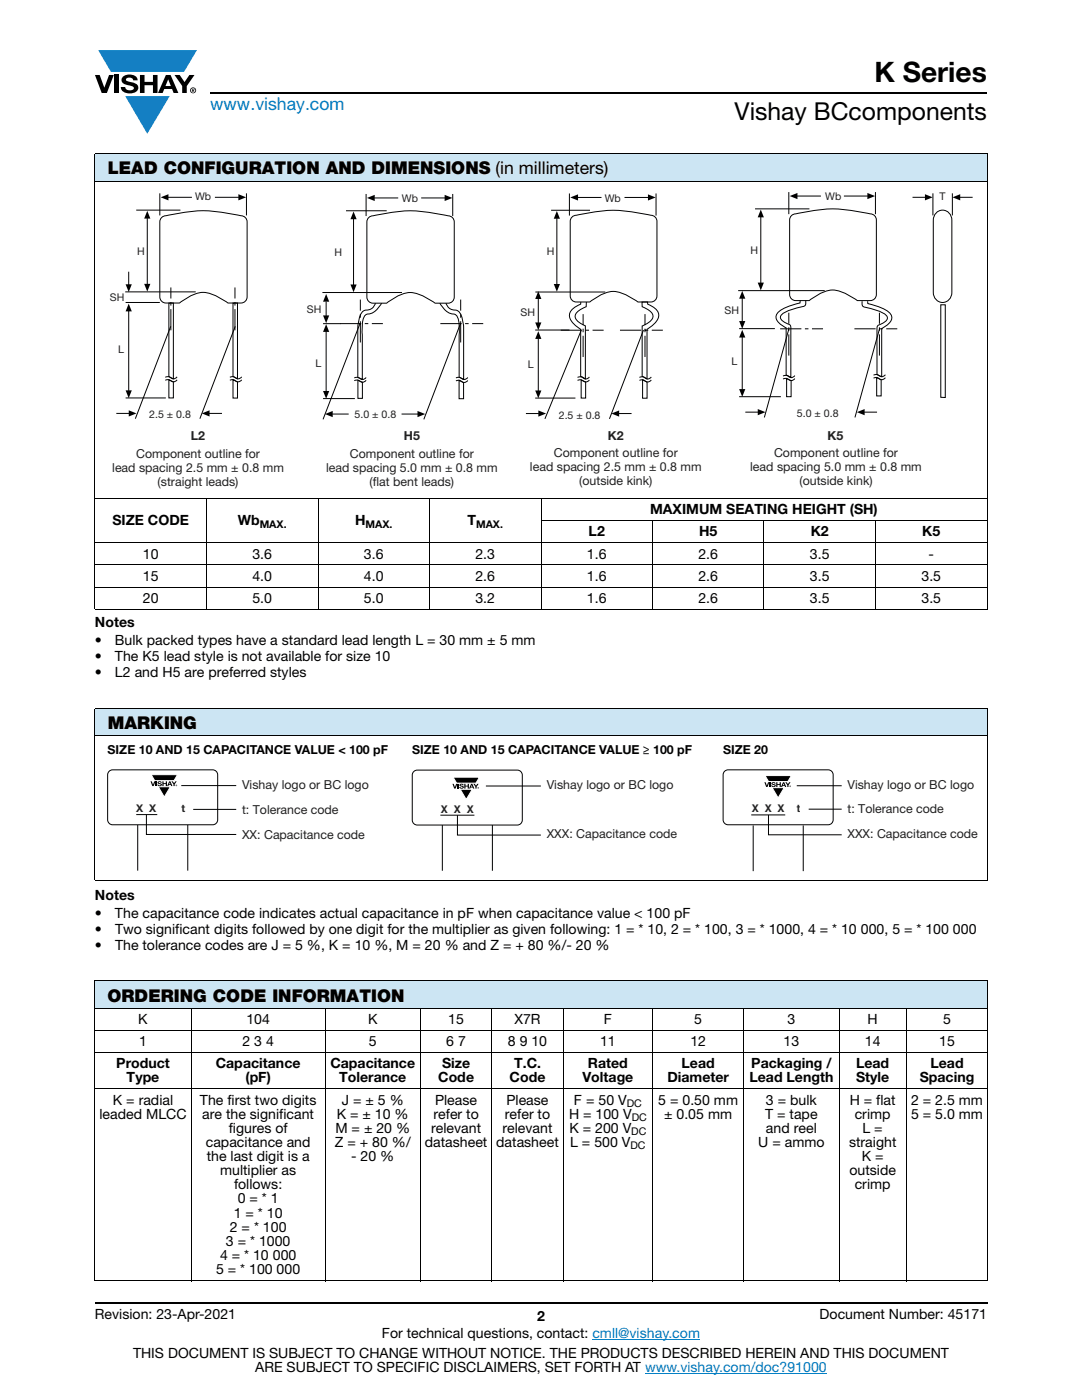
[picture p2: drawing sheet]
<svg xmlns="http://www.w3.org/2000/svg" width="216mm" height="279mm" viewBox="0 0 216 279" stroke-linecap="round" stroke-linejoin="round" font-family="sans-serif">
<g fill="#147fc3">
<path d="M19.6 10h19.7l-2.6 4.3h-1.1h-13.5z"/>
<path d="M25 19.2h8.9l-4.5 7.5z"/>
</g>
<g fill="#000">
<path d="M18.9 15h1l.9 2.5 1-2.5h.9l-1.4 3.6h-1zM22.9 15h.9v3.6h-.9zM24.6 15.3a2.1 2.1 0 0 1 2.8 .3l.1 .4h-.9a.79 .79 0 0 0-.7-.5 .79 .79 0 0 0-.8 .4l.3 .3 1 .2a1.08 1.08 0 0 1 1.2 1 1.08 1.08 0 0 1-1.1 1.2 1.73 1.73 0 0 1-2.4-1.2h.9a.96 .96 0 0 0 .8 .6 .96 .96 0 0 0 .9-.4 1.31 1.31 0 0 0-1.2-.6 1.03 1.03 0 0 1-1.1-.6 1.03 1.03 0 0 1 .2-1.1zM27.9 15h.9v1.3h1.7v-1.3h.9v3.6h-.9v-1.6h-1.7v1.6h-.9zM34.8 15h1.1l.9 1.4 1-1.4h1l-1.5 2.2v1.4h-.9v-1.4z"/>
<path d="M33.6 15.9l.5 1.3h-1.1zM33.1 15l-1.6 3.6h1l.3-.8h1.5l.3 .8h1l-1.6-3.6z"/>
<path d="M38.4 17.8h.2v.2h-.2zM38.3 17.7v.7h.1v-.3l.4 .3-.2-.3 .2-.2-.1-.2z"/>
<path d="M38.1 18a.46 .46 0 0 1 .9 0 .46 .46 0 0 1-.9 0zM37.9 18a.6 .6 0 0 0 1.2 0 .6 .6 0 0 0-1.2 0z"/>
</g>
<path d="M42 18.6h155M18.9 260h178.1" fill="none" stroke="#000" stroke-width=".36"/>
<path d="M118.2 267.3h21.5M128.7 274h36.3" fill="none" stroke="#007ec4" stroke-width=".2"/>
<g fill="#cce5f3">
<path d="M18.9 30.7h178.1v5.5h-178.1z"/>
<path d="M18.9 141.3h178.1v5.5h-178.1z"/>
<path d="M18.9 195.7h178.2v5.6h-178.2z"/>
</g>
<g fill="none" stroke="#000" stroke-width=".2">
<path d="M18.9 30.7h178.1M18.9 36.2h178.1M18.9 30.8v90.7M31.9 38.6v4.4M33.5 39.4h4.8M42.9 39.4h4.8M49.2 38.6v4.4M73 38.7v4.4M74.7 39.5h4.8M84 39.5h4.8M90.3 38.7v4.4M113.6 38.6v4.4"/>
<path d="M115.2 39.4h4.8M124.6 39.4h4.8M130.9 38.6v4.4M157.4 38.3v4.4M159 39.1h4.8M168.4 39.1h4.8M174.7 38.3v4.4M182.1 39.4h2.6M186.2 38.6v4.4M190 38.6v4.4M191.5 39.4h2.6M197 30.8v90.7"/>
<path d="M25 58.3h14.1M25.7 54.2v3.2M27.2 41.9h8.8M29.4 43.5v13.3M32.4 43.3a27.7 27.7 0 0 1 16.4 0l.4 .6 .1 .4v15a1.22 1.22 0 0 1-1.2 1.2h-2.6a10.9 10.9 0 0 0-5-2.2 9.5 9.5 0 0 0-4.7 2.2h-2.7a1.22 1.22 0 0 1-1.2-1.2v-15l.1-.4zM64.3 58.4h15.9M69 42.1h8.2M70.5 43.6v13.3M73.7 43.3a27.8 27.8 0 0 1 16.4 0l.5 .6v.4v15a1.22 1.22 0 0 1-1.2 1.2h-2.6a10.9 10.9 0 0 0-4.9-2.1 9.5 9.5 0 0 0-4.8 2.1h-2.7a1.22 1.22 0 0 1-1.2-1.2v-15l.1-.4zM106.8 58.3h14M107.4 59.4v5.1M110 42h7.7"/>
<path d="M111.1 43.6v13.2M114 43.5l.3-.3a27.6 27.6 0 0 1 16.3 0l.4 .6 .1 .4v14.9a1.21 1.21 0 0 1-1.2 1.2h-2.6a10.8 10.8 0 0 0-4.9-2.1 9.1 9.1 0 0 0-4.7 2.1h-2.7a1.21 1.21 0 0 1-1.2-1.2v-14.9zM147.3 58h17.3M148.1 59v5.2M150.7 41.7h10.8M151.8 43.3v13.2M158.1 42.9a27.6 27.6 0 0 1 16.3 0l.4 .6 .1 .4v14.9a1.21 1.21 0 0 1-1.2 1.2h-2.6a10.8 10.8 0 0 0-5-2.1 9.1 9.1 0 0 0-4.6 2.1h-2.7a1.21 1.21 0 0 1-1.2-1.2v-14.9v-.4zM159.7 60l-.1 .5-1.9 .5-1.3 .6-.9 .5a1.44 1.44 0 0 0 .1 2.5l1.3 .8v9.5l.9 .4v-10l-.3-.6-.5-.1a1.6 1.6 0 0 1-1.2-1.5 4.3 4.3 0 0 1 2.8-1.5l1.6-.4a.58 .58 0 0 0 .6-.6v-.6M186.8 42.5a1.83 1.83 0 0 1 2.1-.4 1.83 1.83 0 0 1 1 1.8v14.5a1.86 1.86 0 0 1-1.8 2 1.86 1.86 0 0 1-1.9-2v-14.5l.1-.5zM25.1 60.4h6.8M25.1 79.4h8M25.7 62v16"/>
<path d="M33.7 60.5h.9v15.1l-.9-.4zM33.7 75.8l.9 .4v3.2h-.9zM34.1 65.1l-7.1 18.5M35.3 75.8a.91 .91 0 0 1-1.4 0l-.9 .1M35.3 75.2a.91 .91 0 0 1-1.4 0l-.9 .1M46.5 60.5h.9v15.1l-.9-.5zM46.5 75.8l.9 .4v3.2h-.9zM46.9 65.1l-7 18.5M48.2 75.8a.91 .91 0 0 1-1.5 0l-.8 .1M48.2 75.2a.91 .91 0 0 1-1.5 0l-.8 .1M64.5 79.5h6.3M64.5 64.6h3.5"/>
<path d="M65.1 60.2v2.9M65.1 66.1v12M71.4 75.9l.9 .4v3.2h-.9zM71.9 64.5l-7.4 19.2M73.1 75.3a.91 .91 0 0 1-1.5 .1h-.9M73.1 75.9a.91 .91 0 0 1-1.5 0l-.9 .1M74.9 60.5v.1a1.77 1.77 0 0 1-1.8 1.3 2.17 2.17 0 0 0-1.5 2.1l-.2 1.4v9.9l.9 .4-.1-10.2a3.9 3.9 0 0 1 .7-2.7 4.1 4.1 0 0 0 3.2-2.3M87.8 60.5a4.1 4.1 0 0 0 3.2 2.3 6 6 0 0 1 .6 4v8.5l.9 .4v-11a4.1 4.1 0 0 0-1.1-2.6l-.6-.2a1.77 1.77 0 0 1-1.8-1.4M91.6 75.9l.9 .5v3.2h-.9zM91.9 64.6l-7.3 19.1M93.3 75.3a.91 .91 0 0 1-1.4 .1h-.9M93.3 75.9a.91 .91 0 0 1-1.4 .1h-.9"/>
<path d="M106.8 79.4h8M106.8 65.9h6.8M107.4 67.5v10.5M115.9 60.3v.4l-1.2 .6a1.96 1.96 0 0 0-.1 3.4l1.3 1v9.5l.9 .4v-10.6l-.4-.2a3 3 0 0 1-1.6-1.4v-.5l.3-.5 .7-.6 1.2-.6v-.9M116 75.8l.9 .4v3.2h-.9zM116 66l-7.3 17.6M117.6 75.2a.91 .91 0 0 1-1.5 .1h-.9M117.6 75.8a.91 .91 0 0 1-1.5 .1h-.9M128.1 60.3h1.1v.4l1.2 .6a1.95 1.95 0 0 1 0 3.4l-1.3 1v9.9l-1-.5v-10l.5-.2a3.3 3.3 0 0 0 1.6-1.5l.1-.5-.3-.5-.7-.6-1.2-.6zM128.2 75.8l.9 .5v3.2h-.9zM128.4 65.9l-6.8 17.7M130 75.2a.91 .91 0 0 1-1.5 .1h-.9"/>
<path d="M130 75.8a.91 .91 0 0 1-1.5 .1h-.9M147.5 79.2h8.3M147.5 65.6h7.1M148.1 67.3v10.5M157 75.6l.9 .3v3.3h-.9zM157.4 65.7l-4.9 17.6M158.6 75a.91 .91 0 0 1-1.5 0h-.9M158.6 75.6a.91 .91 0 0 1-1.5 0h-.9M172 60.1v.6a.58 .58 0 0 0 .6 .6 9.7 9.7 0 0 1 4.2 1.6 .78 .78 0 0 1-.2 1.3l-1.3 .7-.3 .5v9.4l.9 .4v-9.6l.4-.3a3 3 0 0 0 1.7-1.9l-.2-.6-.5-.5-.9-.6-1.3-.6-1.9-.5-.1-.5M174.9 75.4l.9 .4v3.2h-.9zM175.5 65.7l-4.9 17.6M176.7 74.8a.91 .91 0 0 1-1.5 0l-.9 .1"/>
<path d="M176.7 75.4a.91 .91 0 0 1-1.5 0l-.9 .1M187.7 60.8h.9v18.5h-.9zM18.9 99.5h178.1M23.2 82.5h2.6M41.2 99.4v22.3M41.7 82.5h2.6M63.5 99.4v22.3M66.3 82.6h3.3M80.1 82.6h3.3M85.7 99.4v22.3M104.9 82.5h2.6M107.9 99.4v22.3"/>
<path d="M123.4 82.5h2.6M148.7 82.3h2.6M172.4 82.3h2.6M18.9 108.4h178.1M18.9 112.8h178.1M18.9 117.2h178.1M107.9 103.9h89.1M130.2 103.8v17.9M152.4 103.8v17.9M174.7 103.8v17.9M18.9 121.6h178.1M18.9 141.3h178.1"/>
<path d="M18.9 146.8h178.1M18.9 141.4v34.2M21.8 153.9l.7-.3h19.9a1 1 0 0 1 1 1v9a1 1 0 0 1-1 1h-19.9a1 1 0 0 1-1-1v-9zM36.2 156.8h10.9M82.6 154l.7-.3h19.9a1 1 0 0 1 1 1v9a1 1 0 0 1-1 1h-19.9a1 1 0 0 1-1-1v-9zM97 156.9h10.9M144.6 153.9l.7-.3h19.9a1 1 0 0 1 1 1v9a1 1 0 0 1-1 1h-19.9a1 1 0 0 1-1-1v-9zM159 156.8h8.9M197 141.4v34.2M18.9 175.6h178.1M27.2 162.6h4.2M27.5 164.6v9.2"/>
<path d="M29.2 162.6v3.9h17.9M37.5 164.6v9.2M38.6 161.5h8.5M87.9 162.7h6.8M88.3 164.7v9.1M91.3 162.7v4h16.6M98.3 164.7v9.1M149.9 162.6h6.8M150.3 164.7v9.2M153.3 162.6v4h14.6M160.3 164.7v9.2M161.4 161.5h6.5"/>
<path d="M18.9 195.7h178.3M18.9 195.9v59.6M197.1 195.9v59.6M18.9 201.3h178.3M18.9 205.7h178.3M18.9 210.1h178.3M18.9 217.3h178.3M38.1 201.2v54.5M64.9 201.2v54.5M83.9 201.2v54.5M98.1 201.2v54.5M112.4 201.2v54.5"/>
<path d="M130.2 201.2v54.5M148.4 201.2v54.5M167.4 201.2v54.5M180.8 201.2v54.5M18.9 255.6h178.3"/>
</g>
<g fill="#000">
<path d="M32.1 39.4l1.5-.6v1.2z" fill-rule="evenodd"/>
<path d="M47.6 38.8l1.5 .6-1.5 .6z" fill-rule="evenodd"/>
<path d="M73.2 39.5l1.6-.6v1.2z" fill-rule="evenodd"/>
<path d="M88.7 38.9l1.6 .6-1.6 .6z" fill-rule="evenodd"/>
<path d="M113.8 39.4l1.5-.6v1.2z" fill-rule="evenodd"/>
<path d="M129.3 38.8l1.5 .6-1.5 .6z" fill-rule="evenodd"/>
<path d="M157.6 39.1l1.5-.6v1.2z" fill-rule="evenodd"/>
<path d="M173.1 38.5l1.5 .6-1.5 .6z" fill-rule="evenodd"/>
<path d="M184.6 38.8l1.5 .6-1.5 .6z" fill-rule="evenodd"/>
<path d="M190.1 39.4l1.5-.6v1.2z" fill-rule="evenodd"/>
<path d="M25.1 56.7h1.2l-.6 1.6z" fill-rule="evenodd"/>
<path d="M29.4 42.1l.6 1.5h-1.2z" fill-rule="evenodd"/>
<path d="M28.8 56.6h1.2l-.6 1.6z" fill-rule="evenodd"/>
<path d="M70.5 42.2l.7 1.6h-1.3z" fill-rule="evenodd"/>
<path d="M69.9 56.8h1.3l-.7 1.5z" fill-rule="evenodd"/>
<path d="M107.4 58.1l.6 1.6h-1.2z" fill-rule="evenodd"/>
<path d="M111.1 42.1l.6 1.6h-1.2z" fill-rule="evenodd"/>
<path d="M110.5 56.7h1.2l-.6 1.5z" fill-rule="evenodd"/>
<path d="M148.1 58.1l.6 1.5h-1.2z" fill-rule="evenodd"/>
<path d="M151.8 41.8l.6 1.6h-1.2z" fill-rule="evenodd"/>
<path d="M151.2 56.4h1.2l-.6 1.5z" fill-rule="evenodd"/>
<path d="M25.7 60.6l.6 1.5h-1.2z" fill-rule="evenodd"/>
<path d="M25.1 77.9h1.2l-.6 1.5z" fill-rule="evenodd"/>
<path d="M65.1 58.7l.6 1.5h-1.2z" fill-rule="evenodd"/>
<path d="M64.5 62.9h1.2l-.6 1.6z" fill-rule="evenodd"/>
<path d="M65.1 64.7l.6 1.5h-1.2z" fill-rule="evenodd"/>
<path d="M64.5 78h1.2l-.6 1.6z" fill-rule="evenodd"/>
<path d="M106.8 64.4h1.2l-.6 1.5z" fill-rule="evenodd"/>
<path d="M107.4 66.1l.6 1.5h-1.2z" fill-rule="evenodd"/>
<path d="M106.8 77.9h1.2l-.6 1.6z" fill-rule="evenodd"/>
<path d="M147.5 64.1h1.2l-.6 1.5z" fill-rule="evenodd"/>
<path d="M148.1 65.8l.6 1.6h-1.2z" fill-rule="evenodd"/>
<path d="M147.5 77.7h1.2l-.6 1.5z" fill-rule="evenodd"/>
<path d="M25.7 81.9l1.5 .6-1.5 .6z" fill-rule="evenodd"/>
<path d="M40.3 82.5l1.5-.6v1.2z" fill-rule="evenodd"/>
<path d="M64.8 82.6l1.6-.6v1.3z" fill-rule="evenodd"/>
<path d="M83.3 82l1.6 .6-1.6 .7z" fill-rule="evenodd"/>
<path d="M107.4 81.9l1.6 .6-1.6 .6z" fill-rule="evenodd"/>
<path d="M122 82.5l1.5-.6v1.2z" fill-rule="evenodd"/>
<path d="M151.2 81.6l1.5 .7-1.5 .6z" fill-rule="evenodd"/>
<path d="M171 82.3l1.5-.7v1.3z" fill-rule="evenodd"/>
</g>
<g fill="none" stroke="#000" stroke-width=".2" stroke-dasharray="4.2 .7 .7 .7" stroke-linecap="butt">
<path d="M34.1 65.9v-8.5M46.9 65.9v-8.5M67.8 64.6h8.6M71.9 68.3v-8.5M87.9 64.6h8.5M91.9 68.3v-8.5M111.9 65.9h8.5M116.4 71.2v-8.5M123.7 65.9h8.6M128.7 71.2v-8.5M155.7 65.6h8.5M157.4 71v-8.6"/>
<path d="M170.5 65.6h8.5M175.5 71v-8.6"/>
</g>
<g fill="#000">
<path d="M30 155.9h.3l.2 .7 .3-.7h.2l-.3 1h-.3zM30.2 154.6h5.2l-.7 1.2h-3.8zM31.1 155.9h.2v1h-.2zM31.5 156l.1-.1a.44 .44 0 0 1 .7 .3l-.5-.1-.1 .1 .5 .2 .1 .2a.49 .49 0 0 1-.5 .3 .49 .49 0 0 1-.4-.3l.5 .1 .2-.1-.6-.3zM32.4 155.9h.2v.4h.5v-.4h.2v1h-.2v-.4h-.5v.4h-.2zM31.6 157h2.4l-1.2 2.1zM34.2 155.9h.3l.2 .4 .3-.4h.3l-.4 .6v.4h-.3v-.4zM90.3 156.4h.2l.3 .7 .2-.7h.3l-.4 1h-.3zM90.4 155.1h5.3l-.7 1.2h-3.9zM91.3 156.4h.2v1h-.2zM91.7 156.5l.2-.1a.44 .44 0 0 1 .6 .3l-.4-.1-.2 .1 .6 .2 .1 .2a.49 .49 0 0 1-.5 .3 .49 .49 0 0 1-.5-.3l.5 .1 .2-.1-.6-.3zM92.6 156.4h.3v.4h.4v-.4h.3v1h-.3v-.4h-.4v.4h-.3z"/>
<path d="M91.8 157.5h2.4l-1.2 2.1zM94.5 156.4h.2l.3 .4 .2-.4h.3l-.4 .6v.4h-.2v-.4zM152.5 156.1h.3l.2 .7 .3-.7h.2l-.3 1h-.3zM152.7 154.8h5.2l-.7 1.2h-3.9zM153.6 156.1h.2v1h-.2zM154 156.2l.1-.1a.44 .44 0 0 1 .7 .3l-.5-.1-.1 .1 .5 .2 .1 .2a.49 .49 0 0 1-.5 .3 .49 .49 0 0 1-.4-.4l.5 .2 .2-.1-.6-.3zM154.9 156.1h.2v.4h.5v-.4h.2v1h-.2v-.5h-.5v.5h-.2zM154.1 157.2h2.4l-1.2 2zM156.7 156.1h.3l.2 .4 .3-.4h.2l-.4 .6v.4h-.2v-.4z"/>
<path d="M33.9 156.2l-.2 .3h.3zM33.8 155.9h.2l.4 1h-.2l-.1-.2h-.4l-.1 .2h-.3z"/>
<path d="M35.1 156.7l.2 .1h-.2zM35.1 156.7a.12 .12 0 0 0 .2 0 .12 .12 0 0 0-.2 0zM35 156.7a.16 .16 0 0 1 .3 0 .16 .16 0 0 1-.3 0z"/>
<path d="M94.1 156.7l-.1 .3h.3zM94 156.4h.2l.5 1h-.3l-.1-.2h-.4l-.1 .2h-.2z"/>
<path d="M95.4 157.2l.1 .1h-.1zM95.3 157.2a.12 .12 0 0 0 .2 0 .12 .12 0 0 0-.2 0zM95.3 157.2a.16 .16 0 0 1 .3 0 .16 .16 0 0 1-.3 0z"/>
<path d="M156.4 156.3l-.2 .4h.3zM156.2 156.1h.3l.4 1h-.3v-.3h-.4l-.1 .3h-.3z"/>
<path d="M157.6 156.8l.1 .2h-.1zM157.5 156.9a.15 .15 0 0 0 .3 0 .15 .15 0 0 0-.3 0zM157.5 156.9a.16 .16 0 0 1 .3 0 .16 .16 0 0 1-.3 0z"/>
</g>
<path d="M30.2 154.6h5.2l-.7 1.2h-3.8zM31.6 157h2.4l-1.2 2.1zM90.4 155.1h5.3l-.7 1.2h-3.9zM91.8 157.5h2.4l-1.2 2.1zM152.7 154.8h5.2l-.7 1.2h-3.9zM154.1 157.2h2.4l-1.2 2z" fill="none" stroke="#fff" stroke-width=".2"/>
<text font-size="5.6" x="174.5" y="16.4">K Series</text>
<text font-size="4.9" x="146.6" y="24">Vishay BCcomponents</text>
<text font-size="3.5" fill="#007ec4" x="42" y="21.9">www.vishay.com</text>
<g font-size="3.5">
<text x="21.5" y="34.8">LEAD CONFIGURATION AND DIMENSIONS (in millimeters)</text>
<text x="21.5" y="145.5">MARKING</text>
<text x="21.4" y="199.9">ORDERING CODE INFORMATION</text>
</g>
<g font-size="2.8">
<text x="22.4" y="104.9">SIZE CODE</text>
<text x="47.5" y="104.9">Wb</text>
<text x="70.8" y="104.9">H</text>
<text x="93.3" y="104.9">T</text>
<text x="117.5" y="107.1">L2</text>
<text x="129.7" y="102.7">MAXIMUM SEATING HEIGHT (SH)</text>
<text x="139.5" y="107.1">H5</text>
<text x="161.8" y="107.1">K2</text>
<text x="184" y="107.1">K5</text>
<text x="28.5" y="111.5">10</text>
<text x="50.4" y="111.5">3.6</text>
<text x="72.6" y="111.5">3.6</text>
<text x="94.9" y="111.5">2.3</text>
<text x="117.1" y="111.5">1.6</text>
<text x="139.4" y="111.5">2.6</text>
<text x="161.6" y="111.5">3.5</text>
<text x="185.3" y="111.5">-</text>
<text x="28.5" y="115.9">15</text>
<text x="50.4" y="115.9">4.0</text>
<text x="72.6" y="115.9">4.0</text>
<text x="94.9" y="115.9">2.6</text>
<text x="117.1" y="115.9">1.6</text>
<text x="139.4" y="115.9">2.6</text>
<text x="161.6" y="115.9">3.5</text>
<text x="183.9" y="115.9">3.5</text>
<text x="18.9" y="125.2">Notes</text>
<text x="28.5" y="120.3">20</text>
<text x="50.4" y="120.3">5.0</text>
<text x="72.6" y="120.3">5.0</text>
<text x="94.9" y="120.3">3.2</text>
<text x="117.1" y="120.3">1.6</text>
<text x="139.4" y="120.3">2.6</text>
<text x="161.6" y="120.3">3.5</text>
<text x="183.9" y="120.3">3.5</text>
<text x="18.9" y="128.8">•</text>
<text x="18.9" y="131.9">•</text>
<text x="22.9" y="128.8">Bulk packed types have a standard lead length L = 30 mm ± 5 mm</text>
<text x="22.9" y="131.9">The K5 lead style is not available for size 10</text>
<text x="18.9" y="135.1">•</text>
<text x="22.9" y="135.1">L2 and H5 are preferred styles</text>
<text x="18.9" y="179.6">Notes</text>
<text x="18.9" y="183.2">•</text>
<text x="22.9" y="183.2">The capacitance code indicates actual capacitance in pF when capacitance value &lt; 100 pF</text>
<text x="18.9" y="186.3">•</text>
<text x="18.9" y="189.5">•</text>
<text x="22.9" y="186.3">Two significant digits followed by one digit for the multiplier as given following: 1 = * 10, 2 = * 100, 3 = * 1000, 4 = * 10 000, 5 = * 100 000</text>
<text x="23" y="189.5">The tolerance codes are J = 5 %, K = 10 %, M = 20 % and Z = + 80 %/- 20 %</text>
<text x="27.6" y="204.4">K</text>
<text x="27.8" y="208.8">1</text>
<text x="48.4" y="208.8">2 3 4</text>
<text x="49.2" y="204.4">104</text>
<text x="73.4" y="204.4">K</text>
<text x="73.6" y="208.8">5</text>
<text x="89" y="208.8">6 7</text>
<text x="89.5" y="204.4">15</text>
<text x="101.3" y="208.8">8 9 10</text>
<text x="102.7" y="204.4">X7R</text>
<text x="119.7" y="208.8">11</text>
<text x="120.5" y="204.4">F</text>
<text x="137.8" y="208.8">12</text>
<text x="138.5" y="204.4">5</text>
<text x="156.4" y="208.8">13</text>
<text x="157.1" y="204.4">3</text>
<text x="172.6" y="208.8">14</text>
<text x="173.1" y="204.4">H</text>
<text x="187.4" y="208.8">15</text>
<text x="188.2" y="204.4">5</text>
<text x="23.2" y="213.2">Product</text>
<text x="43.1" y="213.2">Capacitance</text>
<text x="65.9" y="213.2">Capacitance</text>
<text x="88.2" y="213.2">Size</text>
<text x="102.6" y="213.2">T.C.</text>
<text x="117.3" y="213.2">Rated</text>
<text x="136" y="213.2">Lead</text>
<text x="149.9" y="213.2">Packaging /</text>
<text x="170.8" y="213.2">Lead</text>
<text x="185.7" y="213.2">Lead</text>
<text x="22.5" y="220.4">K = radial</text>
<text x="25.3" y="216">Type</text>
<text x="39.9" y="220.4">The first two digits</text>
<text x="49" y="216">(pF)</text>
<text x="67.7" y="216">Tolerance</text>
<text x="68.2" y="220.4">J = ± 5 %</text>
<text x="86.8" y="220.4">Please</text>
<text x="87.4" y="216">Code</text>
<text x="101.1" y="220.4">Please</text>
<text x="101.7" y="216">Code</text>
<text x="114.5" y="220.4">F = 50 V</text>
<text x="116.2" y="216">Voltage</text>
<text x="131.4" y="220.4">5 = 0.50 mm</text>
<text x="133.2" y="216">Diameter</text>
<text x="149.5" y="216">Lead Length</text>
<text x="152.8" y="220.4">3 = bulk</text>
<text x="169.5" y="220.4">H = flat</text>
<text x="170.8" y="216">Style</text>
<text x="181.8" y="220.4">2 = 2.5 mm</text>
<text x="183.5" y="216">Spacing</text>
<text x="19.9" y="223.2">leaded MLCC</text>
<text x="40.4" y="223.2">are the significant</text>
<text x="45.6" y="226.1">figures of</text>
<text x="66.9" y="226.1">M = ± 20 %</text>
<text x="67.2" y="223.2">K = ± 10 %</text>
<text x="86" y="226.1">relevant</text>
<text x="86.5" y="223.2">refer to</text>
<text x="100.3" y="226.1">relevant</text>
<text x="100.8" y="223.2">refer to</text>
<text x="113.5" y="223.2">H = 100 V</text>
<text x="113.6" y="226.1">K = 200 V</text>
<text x="132.5" y="223.2">± 0.05 mm</text>
<text x="152.7" y="223.2">T = tape</text>
<text x="152.8" y="226.1">and reel</text>
<text x="170.6" y="223.2">crimp</text>
<text x="172.1" y="226.1">L =</text>
<text x="181.8" y="223.2">5 = 5.0 mm</text>
<text x="41.1" y="228.9">capacitance and</text>
<text x="41.3" y="231.7">the last digit is a</text>
<text x="66.8" y="228.9">Z = + 80 %/</text>
<text x="70.1" y="231.7">- 20 %</text>
<text x="84.8" y="228.9">datasheet</text>
<text x="99" y="228.9">datasheet</text>
<text x="113.8" y="228.9">L = 500 V</text>
<text x="151.3" y="228.9">U = ammo</text>
<text x="169.4" y="228.9">straight</text>
<text x="172" y="231.7">K =</text>
<text x="43.9" y="234.5">multiplier as</text>
<text x="46.7" y="237.4">follows:</text>
<text x="169.5" y="234.5">outside</text>
<text x="170.6" y="237.4">crimp</text>
<text x="45.9" y="245.8">2 = * 100</text>
<text x="46.7" y="243">1 = * 10</text>
<text x="47.4" y="240.2">0 = * 1</text>
<text x="43.9" y="251.5">4 = * 10 000</text>
<text x="45.1" y="248.6">3 = * 1000</text>
<text x="43.1" y="254.3">5 = * 100 000</text>
<text x="18.9" y="263.3">Revision: 23-Apr-2021</text>
<text x="107.2" y="263.6">2</text>
<text x="163.6" y="263.3">Document Number: 45171</text>
<text x="76.2" y="267.1">For technical questions, contact: cmll@vishay.com</text>
<text x="26.5" y="271">THIS DOCUMENT IS SUBJECT TO CHANGE WITHOUT NOTICE. THE PRODUCTS DESCRIBED HEREIN AND THIS DOCUMENT</text>
<text x="50.9" y="273.8">ARE SUBJECT TO SPECIFIC DISCLAIMERS, SET FORTH AT www.vishay.com/doc?91000</text>
</g>
<g font-size="2.5" fill="#231f20">
<text x="38.1" y="87.8">L2</text>
<text x="80.6" y="87.8">H5</text>
<text x="121.3" y="87.8">K2</text>
<text x="165.1" y="87.8">K5</text>
<text x="22.4" y="94.1">lead spacing 2.5 mm ± 0.8 mm</text>
<text x="27.2" y="91.3">Component outline for</text>
<text x="65.1" y="94.1">lead spacing 5.0 mm ± 0.8 mm</text>
<text x="69.8" y="91.3">Component outline for</text>
<text x="105.8" y="94">lead spacing 2.5 mm ± 0.8 mm</text>
<text x="110.5" y="91.1">Component outline for</text>
<text x="149.7" y="94">lead spacing 5.0 mm ± 0.8 mm</text>
<text x="154.5" y="91.1">Component outline for</text>
<text x="31.5" y="97">(straight leads)</text>
<text x="73.8" y="97">(f</text>
<text x="74.4" y="97">lat bent leads)</text>
<text x="115.6" y="96.8">(outside kink)</text>
<text x="159.5" y="96.8">(outside kink)</text>
<text x="48.3" y="157.5">Vishay logo or BC logo</text>
<text x="109.1" y="157.5">Vishay logo or BC logo</text>
<text x="169.1" y="157.5">Vishay logo or BC logo</text>
<text x="48.3" y="162.4">t: Tolerance code</text>
<text x="48.3" y="167.5">XX: Capacitance code</text>
<text x="109.1" y="167.3">XXX: Capacitance code</text>
<text x="169.1" y="162.2">t: Tolerance code</text>
<text x="169.1" y="167.3">XXX: Capacitance code</text>
</g>
<g font-size="2.5">
<text x="21.5" y="150.6">SIZE 10 AND 15 CAPACITANCE VALUE &lt; 100 pF</text>
<text x="82.3" y="150.6">SIZE 10 AND 15 CAPACITANCE VALUE ≥ 100 pF</text>
<text x="144.3" y="150.6">SIZE 20</text>
</g>
<g font-size="2.1" fill="#231f20">
<text x="38.9" y="39.9">Wb</text>
<text x="80.2" y="40.2">Wb</text>
<text x="120.7" y="40.2">Wb</text>
<text x="164.7" y="40">Wb</text>
<text x="187.4" y="39.9">T</text>
<text x="27.4" y="50.9">H</text>
<text x="66.8" y="51">H</text>
<text x="109.1" y="50.9">H</text>
<text x="149.8" y="50.6">H</text>
<text x="21.9" y="60.1">SH</text>
<text x="61.2" y="62.4">SH</text>
<text x="103.9" y="63">SH</text>
<text x="144.6" y="62.6">SH</text>
<text x="23.6" y="70.4">L</text>
<text x="63" y="73.3">L</text>
<text x="105.3" y="73.5">L</text>
<text x="146" y="72.9">L</text>
<text x="29.8" y="83.5">2.5 ± 0.8</text>
<text x="70.8" y="83.5">5.0 ± 0.8</text>
<text x="111.5" y="83.5">2.5 ± 0.8</text>
<text x="159" y="83.3">5.0 ± 0.8</text>
<text x="27.2" y="162.1">X X</text>
<text x="36.2" y="162.1">t</text>
<text x="88" y="162.2">X X X</text>
<text x="150" y="162.1">X X X</text>
<text x="159" y="162.1">t</text>
</g>
<g font-size="2.1">
<text x="51.8" y="105.4">MAX.</text>
<text x="72.9" y="105.4">MAX.</text>
<text x="95" y="105.4">MAX.</text>
<text x="125.1" y="220.9">DC</text>
<text x="126" y="226.6">DC</text>
<text x="126" y="223.8">DC</text>
<text x="125.8" y="229.4">DC</text>
</g>
</svg>
